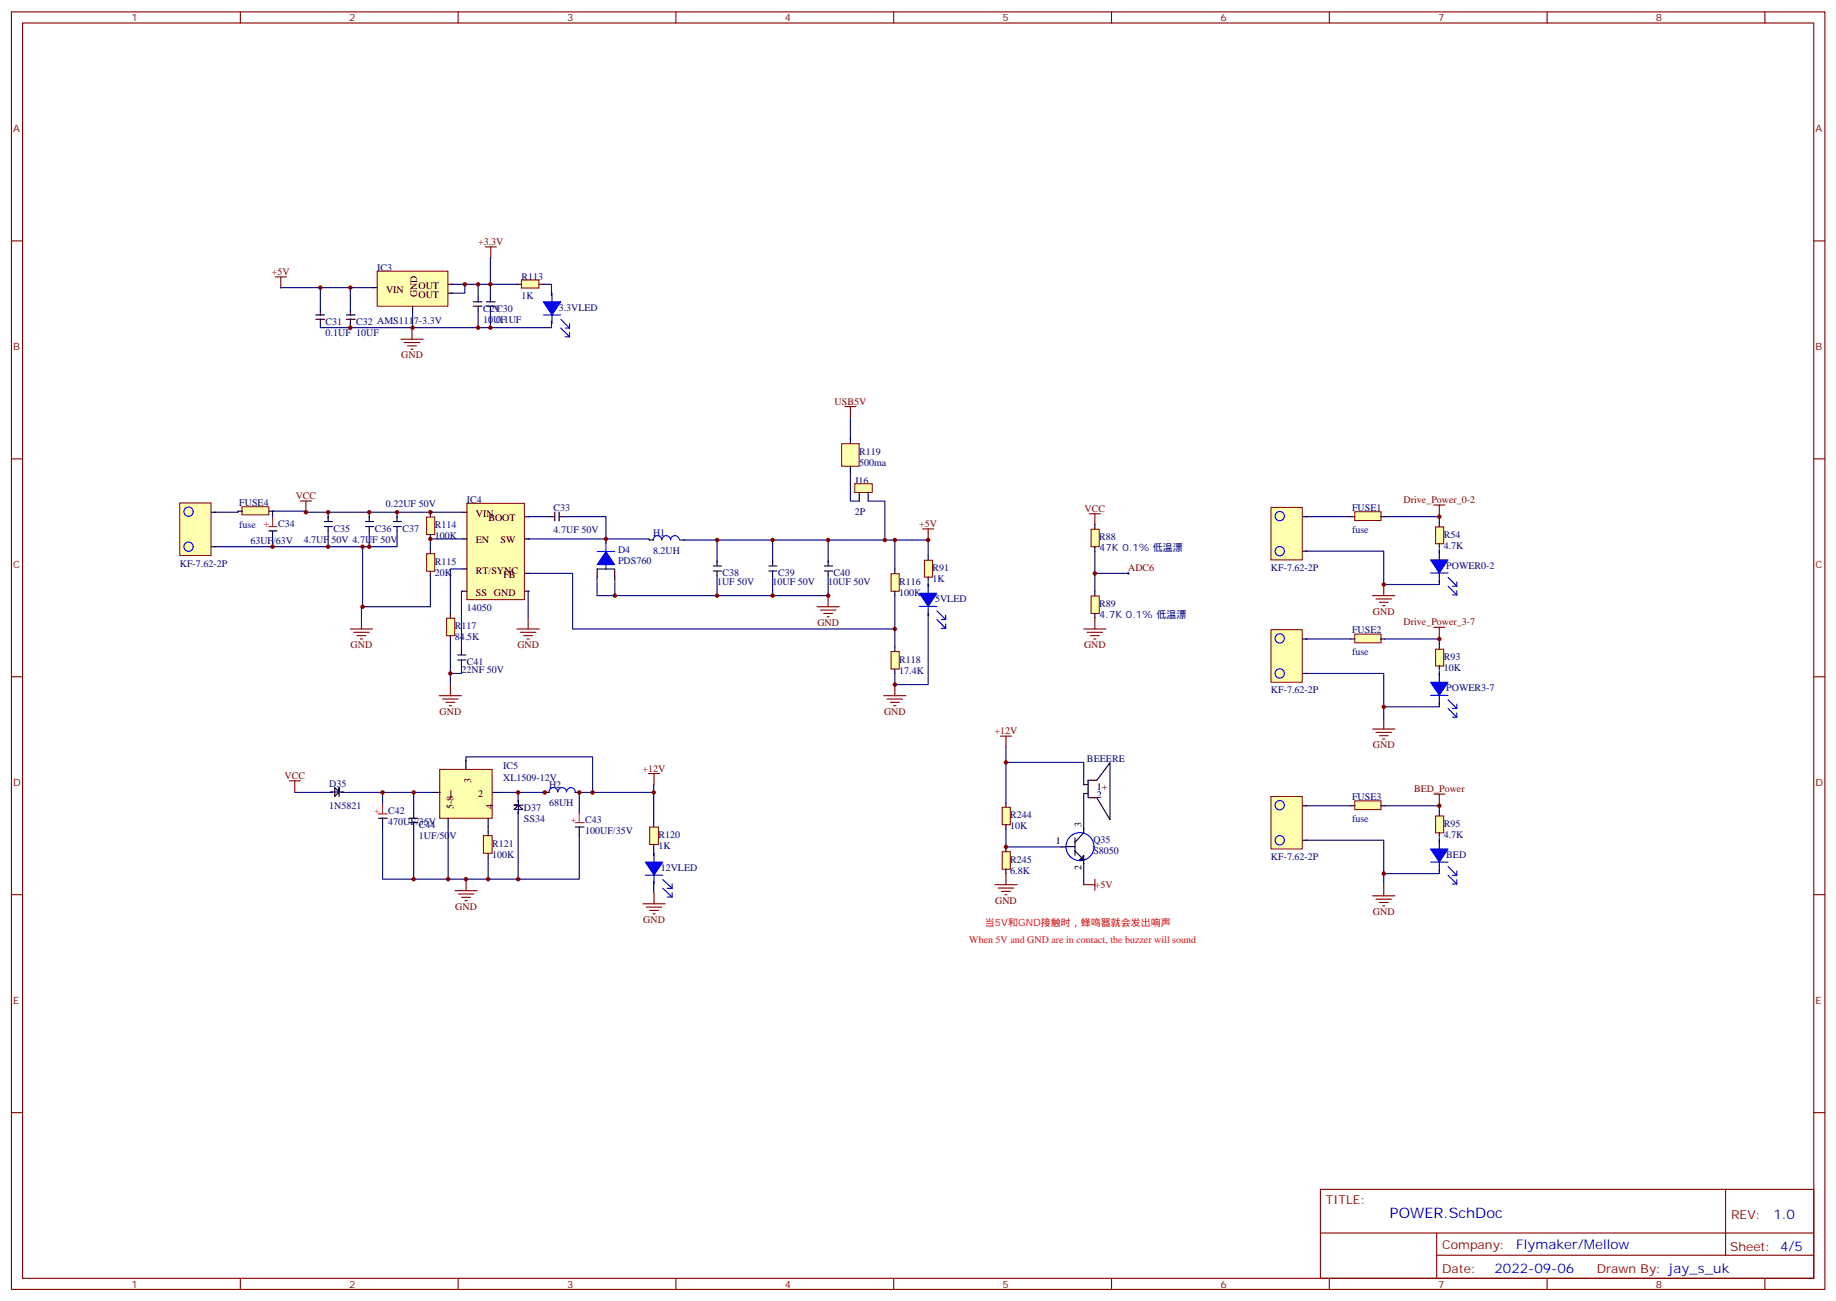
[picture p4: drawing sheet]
<svg xmlns="http://www.w3.org/2000/svg" width="583mm" height="413mm" viewBox="0 0 583 413" stroke-linecap="round" stroke-linejoin="round" font-family="sans-serif">
<g fill="none" stroke="#800000" stroke-width=".35">
<path d="M154.1 78.3h3.5M155.8 78.3v3.6M87.4 87.9h3.5M89.1 87.9v3.5M127.3 107.6h7M128.3 108.7h5M129.4 109.7h2.8M130.5 110.8h.7M130.8 104.1v3.5M268.2 129h3.5M270 129v3.5M95.4 159h3.5"/>
<path d="M97.1 159v3.5M292.9 167.8h3.5M294.7 167.8v3.5M345.8 163h3.6M347.6 163v3.5M455.2 160.2h3.5M457 160.2v3.6M111.2 199.6h7.1M114.8 196v3.6M164.1 199.6h7.1M167.7 196v3.6M259.4 192.5h7.1"/>
<path d="M260.5 193.6h4.9M261.5 194.6h2.8M262.6 195.7h.7M262.9 189v3.5M344.1 199.6h7M347.6 196v3.6M435.8 189h7M436.8 190h5M437.9 191.1h2.8M439 192.2h.7M439.3 185.5v3.5M455.2 199h3.5"/>
<path d="M457 199v3.6M112.3 200.6h4.9M113.3 201.7h2.9M114.4 202.7h.7M143 217.2v3.5M165.2 200.6h4.9M166.3 201.7h2.8M167.3 202.7h.7M284.1 217.2v3.5M345.1 200.6h5M346.2 201.7h2.8M347.2 202.7h.7"/>
<path d="M139.5 220.7h7M140.5 221.8h5M141.6 222.8h2.8M142.6 223.9h.7M280.6 220.7h7M281.6 221.8h5M282.7 222.8h2.8M283.7 223.9h.7M317.6 233.6h3.5M319.4 233.6v3.5M435.8 231.3h7M436.8 232.4h5"/>
<path d="M437.9 233.4h2.8M439 234.5h.7M439.3 227.8v3.5M91.8 247.8h3.6M93.6 247.8v3.5M205.9 245.4h3.5M207.6 245.4v3.6M455.2 252h3.5M457 252v3.5M148 279.1v3.5M319.4 277.2v3.5M347.6 278.9v3.6"/>
<path d="M144.4 282.6h7.1M145.5 283.7h4.9M146.6 284.7h2.8M147.6 285.8h.7M204.1 286.8h7.1M205.2 287.8h4.9M206.2 288.9h2.9M207.3 289.9h.7M207.6 283.2v3.6M315.8 280.7h7.1M316.9 281.8h4.9M318 282.8h2.8"/>
<path d="M319 283.9h.7M344.1 280.7h3.5M435.8 284.2h7M436.8 285.3h5M437.9 286.3h2.8M439 287.4h.7M439.3 280.7v3.5"/>
</g>
<path d="M357.8 181.9h.7M358.2 181.6v.7" fill="none" stroke="#000" stroke-width=".32"/>
<g fill="none" stroke="#000080" stroke-width=".35">
<path d="M89 91.3h29.6M101.7 91.3v7.4M111.2 91.3v7.4M131 98.7v5.3M143.3 90.2h20.8M147.6 90.2v2.8h-4.3M151.8 90.2v4.2M151.8 98.7v5.3M155.7 81.7v12.7M155.7 98.7v5.3M172.6 90.2h2.5v2.8M101.7 102.6v1.4h9.5"/>
<path d="M111.2 102.6v1.4h63.9v-1.4M270 132.5v7.1M270 149.5v9.5h2.8M275.6 159h5.3v12.3h3.2M68.2 173.5h18.3M75.6 162.2v.3h-7.4M86.5 171.3v2.2h28.6M104.2 162.5v1.8M104.2 168.5v5M115.1 173.5v19M117.2 162.5v1.8M117.2 168.5v5"/>
<path d="M126 168.5v5h-10.9M126 162.5v1.8M146.9 171h-10.3v3.2M146.9 162.5h-49.8v-.3h-10.6v2.1M167.7 171h38.4v.3M167.7 163.9h7M179 163.9h13.4v7.1M217.1 171.3h45.8v7.1M227.6 171.3v7.1M245.3 171.3v7.1M262.9 171.3h18M284.1 171.3h10.6v5"/>
<path d="M284.1 171.3v9.2M347.6 174.9v12.7M414.6 174.9h24.7v10.6h17.7v-.8M414.6 163.9h14.1M439.7 163.9h17.3v1.8M457 174.2v.7M136.6 182.6v9.9h-21.8v3.5M146.9 180.5h-3.9v14.1M146.9 187.6h-.4v19M167.7 181.9h14.1v17.7h102.3v-10.6M167.7 187.6v8.4M189.5 184.7v4.3h5.7"/>
<path d="M195.2 184.7v4.3h32.4M227.6 182.6v6.4M245.3 182.6v6.4M262.9 182.6v6.4h-35.3M284.1 199.6v5.6M294.7 195.3v21.9h-10.6v-3.5M294.7 184.7v.8M347.6 181.9h10.6M143 203.1v14.1M146.5 210.9v2.8h-3.5M414.6 213.7h24.7v14.1M414.6 202.7h14.1"/>
<path d="M439.7 202.7h17.3v1.8M457 213v.7M319.4 237v17.6M457 223.6v.7h-17.7M93.6 251.4h11.3M109.1 251.4h12.4M131.3 251.4v6.7M137 251.4h-15.5v3.9M147.9 241.5v-1.4h40.2v11.3M159.2 251.4h15.2M164.5 251.4v2.5M164.5 258.1v20.8"/>
<path d="M207.5 249v11.9M207.5 251.4h-23.6v6.7M319.4 241.9h24.7v7.1M344.1 251.8v11.3M414.6 255.7h14.1M439.7 255.7h17.3v1.7M121.5 262.4v16.5h62.4v-13.7M131.3 262.4v16.5M142.3 262.4v16.5M155 262.4v1.4M155 272.2v6.7M207.5 269.4v1.4"/>
<path d="M319.4 263.1v5.6h17.6M344.1 274v6.7M414.6 266.6h24.7v14.1M457 276.5v.7h-17.7M457 265.9v.7M207.5 280.4v2.8"/>
</g>
<path d="M119.8 86h22.4v11.2h-22.4z" fill="#ffffb0" stroke="#800000" stroke-width=".32"/>
<path d="M118.3 91.3h1.4M131 97.3v1.4M142.3 90.2h1.4M142.3 93h1.4M154.4 97.2h2.8M154.4 95.8h2.8M155.7 94.4v1.4M155.7 97.3v1.4" fill="none" stroke="#000" stroke-width=".35"/>
<path d="M165.5 88.8h5.6v2.6h-5.6z" fill="#ffffb0" stroke="#800000" stroke-width=".32"/>
<g fill="none" stroke="#000" stroke-width=".35">
<path d="M100.3 99.9h2.7M101.7 98.7v1.4M110 99.9h2.8M111.2 98.7v1.4M150.3 97.1h2.7M150.3 95.8h2.7M151.8 94.4v1.4M151.8 97.3v1.4M164.1 90.2h1.4M171.2 90.2h1.4M100.3 101.3h2.7M101.7 101.2v1.4"/>
<path d="M110 101.3h2.8M111.2 101.2v1.4"/>
</g>
<path d="M148.2 159.7h18.3v30.6h-18.3z" fill="#ffffb0" stroke="#800000" stroke-width=".32"/>
<g fill="none" stroke="#000" stroke-width=".35">
<path d="M85.3 168.5h2.6M86.5 168.6v2.7M103 167.1h2.6M103 165.5h2.6M104.2 163.9v1.4M104.2 167.1v1.4M116 167.1h2.6M116 165.5h2.6M117.2 163.9v1.4M117.2 167.1v1.4M124.9 167.1h2.5M124.9 165.5h2.5"/>
<path d="M126 163.9v1.4M126 167.1v1.4M146.9 162.5h1.4M146.9 171h1.4M166.6 163.9h1.4M166.6 171h1.4M146.9 180.5h1.4M146.9 187.6h1.4M166.6 181.9h1.4M166.6 187.6h1.4"/>
</g>
<path d="M85.3 167.1h2.6M86.5 164.3v2.8" fill="none" stroke="#f00" stroke-width=".35"/>
<path d="M135.4 164h2.6v5.6h-2.6z" fill="#ffffb0" stroke="#800000" stroke-width=".32"/>
<path d="M136.6 162.5v1.4M136.6 169.6v1.4" fill="none" stroke="#000" stroke-width=".35"/>
<path d="M135.4 175.7h2.6v5.5h-2.6z" fill="#ffffb0" stroke="#800000" stroke-width=".32"/>
<path d="M136.6 174.2v1.4M136.6 181.2v1.4" fill="none" stroke="#000" stroke-width=".35"/>
<path d="M141.8 196.1h2.6v5.6h-2.6z" fill="#ffffb0" stroke="#800000" stroke-width=".32"/>
<g fill="none" stroke="#000" stroke-width=".35">
<path d="M174.7 163.9h1.4M176.1 162.5v2.8M177.5 162.5v2.8M177.6 163.9h1.4M192.4 171v1.4M206.1 171.3h1.4M216 171.3h1.4M226.5 179.6h2.5M227.6 178v1.4M244.1 179.6h2.6M245.3 178v1.4M261.7 179.6h2.6"/>
<path d="M262.9 178v1.4M143 194.6v1.4M189.5 183v1.4M189.6 183.1v-2.6h5.5v2.6M195.2 183v1.4M226.5 181.2h2.5M227.6 181.2v1.4M244.1 181.2h2.6M245.3 181.2v1.4M261.7 181.2h2.6M262.9 181.2v1.4M143 201.7v1.4"/>
<path d="M145.3 209.4h2.6M145.3 207.8h2.6M146.5 206.3v1.4M146.5 209.5v1.4"/>
</g>
<path d="M189.6 175h5.5M192.4 172.2v8.3M215.7 171.3a1.39 1.39 0 0 0-1.4-1.3 1.39 1.39 0 0 0-1.4 1.3 1.39 1.39 0 0 0-1.4-1.3 1.39 1.39 0 0 0-1.4 1.3 1.39 1.39 0 0 0-1.4-1.3 1.39 1.39 0 0 0-1.4 1.3" fill="none" stroke="#00f" stroke-width=".35"/>
<path d="M192.4 175l2.7 4.2h-5.5z" fill="#00f" stroke="#00f" stroke-width=".32"/>
<path d="M282.9 182h2.6v5.6h-2.6z" fill="#ffffb0" stroke="#800000" stroke-width=".32"/>
<path d="M284.1 180.5v1.4M284.1 187.6v1.4" fill="none" stroke="#000" stroke-width=".35"/>
<path d="M282.9 206.7h2.6v5.6h-2.6z" fill="#ffffb0" stroke="#800000" stroke-width=".32"/>
<path d="M284.1 205.2v1.4M284.1 212.3v1.4" fill="none" stroke="#000" stroke-width=".35"/>
<path d="M139.6 244.1h16.7v15.5h-16.7z" fill="#ffffb0" stroke="#800000" stroke-width=".32"/>
<g fill="none" stroke="#000" stroke-width=".35">
<path d="M104.9 251.3h2.7M104.9 251.4h.7M108.4 251.4h.7M109 251.3h-1.4l-1.3-1.4v2.8l1.3-1.4v-1.4v2.8M120.1 259.6h2.8M121.5 259.6v2.8M129.9 259.6h2.7M131.3 258.1v1.4M137 251.4h2.8M142.3 259.6v2.8M147.9 241.2v2.8M155 259.6v2.8"/>
<path d="M156.4 251.4h2.8M164.5 253.9v.7M164.5 257.4v.7M164.6 254.1v1.4l-1.4 1.3h2.8l-1.4-1.3h-1.4h2.8M164.6 255.5v2.7M129.9 261h2.7M131.3 261v1.4M182.6 262.4h2.8M183.9 262.4v2.8"/>
</g>
<path d="M120.1 258.2h2.8M121.5 255.3v2.8M183.9 258.1v2.8M182.6 261h2.8" fill="none" stroke="#f00" stroke-width=".35"/>
<path d="M153.5 265.1h2.8v5.6h-2.8z" fill="#ffffb0" stroke="#800000" stroke-width=".32"/>
<path d="M155 263.8v1.4M155 270.8v1.4" fill="none" stroke="#000" stroke-width=".35"/>
<path d="M206.3 262.4h2.7v5.6h-2.7z" fill="#ffffb0" stroke="#800000" stroke-width=".32"/>
<path d="M173 251.4h1.4M182.5 251.4h1.4M207.5 260.9v1.4M207.5 268v1.4" fill="none" stroke="#000" stroke-width=".35"/>
<path d="M177.1 251.2a1.39 1.39 0 0 0-1.4-1.3 1.39 1.39 0 0 0-1.4 1.4M179.9 251.2a1.39 1.39 0 0 0-1.4-1.3 1.39 1.39 0 0 0-1.4 1.4M182.6 251.2a1.39 1.39 0 0 0-1.3-1.3 1.39 1.39 0 0 0-1.4 1.4" fill="none" stroke="#00f" stroke-width=".35"/>
<path d="M267.2 140.8h5.6v7.1h-5.6z" fill="#ffffb0" stroke="#800000" stroke-width=".32"/>
<path d="M270 139.2v1.4M270 148.1v1.4" fill="none" stroke="#000" stroke-width=".35"/>
<path d="M57.1 159.6h9.9v16.6h-9.9z" fill="#ffffb0" stroke="#800000" stroke-width=".32"/>
<path d="M61.3 173.5a1.48 1.48 0 0 0-2-1.4 1.48 1.48 0 0 0-.4 2.5 1.48 1.48 0 0 0 2.4-.7v-.4M61.3 162.3a1.48 1.48 0 0 0-2-1.3 1.48 1.48 0 0 0-.4 2.4 1.48 1.48 0 0 0 2.4-.6v-.4" fill="none" stroke="#00f" stroke-width=".35"/>
<path d="M67.2 173.5h1.3M67.2 162.5h1.3" fill="none" stroke="#000" stroke-width=".35"/>
<path d="M76.8 160.8h8.5v2.6h-8.5z" fill="#ffffb0" stroke="#800000" stroke-width=".32"/>
<path d="M75.6 162.2h1.4M85.5 162.2h1.4" fill="none" stroke="#000" stroke-width=".35"/>
<path d="M403.5 161h9.9v16.6h-9.9z" fill="#ffffb0" stroke="#800000" stroke-width=".32"/>
<g fill="none" stroke="#00f" stroke-width=".35">
<circle cx="406.3" cy="174.9" r="1.47"/>
<circle cx="406.3" cy="163.8" r="1.47"/>
</g>
<path d="M413.6 174.9h1.4M413.6 163.9h1.4" fill="none" stroke="#000" stroke-width=".35"/>
<path d="M430.1 162.4h8.4v2.7h-8.4z" fill="#ffffb0" stroke="#800000" stroke-width=".32"/>
<path d="M428.7 163.9h1.4M438.3 163.9h1.4" fill="none" stroke="#000" stroke-width=".35"/>
<path d="M403.5 199.8h9.9v16.7h-9.9z" fill="#ffffb0" stroke="#800000" stroke-width=".32"/>
<g fill="none" stroke="#00f" stroke-width=".35">
<circle cx="406.3" cy="213.7" r="1.47"/>
<circle cx="406.3" cy="202.6" r="1.47"/>
</g>
<path d="M413.6 213.7h1.4M413.6 202.7h1.4" fill="none" stroke="#000" stroke-width=".35"/>
<path d="M430.1 201.2h8.4v2.8h-8.4z" fill="#ffffb0" stroke="#800000" stroke-width=".32"/>
<path d="M428.7 202.7h1.4M438.3 202.7h1.4" fill="none" stroke="#000" stroke-width=".35"/>
<path d="M403.5 252.7h9.9v16.7h-9.9z" fill="#ffffb0" stroke="#800000" stroke-width=".32"/>
<g fill="none" stroke="#00f" stroke-width=".35">
<circle cx="406.3" cy="255.5" r="1.47"/>
<circle cx="406.3" cy="266.6" r="1.47"/>
</g>
<path d="M413.6 255.7h1.4M413.6 266.6h1.4" fill="none" stroke="#000" stroke-width=".35"/>
<path d="M430.1 254.1h8.4v2.8h-8.4z" fill="#ffffb0" stroke="#800000" stroke-width=".32"/>
<path d="M428.7 255.7h1.4M438.3 255.7h1.4M337 268.7h1.4M338.5 268.6h2.8M341.3 270l2.8 2.8h-1.2h1.2v-1.4l-1.2 1.4M341.3 265.8v5.6M344.1 262.7v1.4M344.1 272.6v1.4M344.1 264.3l-2.8 2.9" fill="none" stroke="#000" stroke-width=".35"/>
<path d="M347.3 268.6a4.4 4.4 0 0 0-6.4-3.9 4.4 4.4 0 0 0-.7 7.5 4.4 4.4 0 0 0 7-2.8l.1-.8" fill="none" stroke="#00f" stroke-width=".35"/>
<path d="M318.2 256.1h2.6v5.6h-2.6z" fill="#ffffb0" stroke="#800000" stroke-width=".32"/>
<path d="M319.4 254.6v1.4M319.4 261.7v1.4" fill="none" stroke="#000" stroke-width=".35"/>
<path d="M318.2 270.2h2.6v5.6h-2.6z" fill="#ffffb0" stroke="#800000" stroke-width=".32"/>
<path d="M344.1 249h1.4M344.1 251.8h1.4M345.5 247.6h2.7l4.2-5.6v18.1l-4.2-7h-2.7zM319.4 268.7v1.4M319.4 275.8v1.4" fill="none" stroke="#000" stroke-width=".35"/>
<path d="M271.4 153.5h5.5v2.8h-5.5z" fill="#ffffb0" stroke="#800000" stroke-width=".32"/>
<path d="M272.8 156.2v2.8M275.6 156.2v2.8" fill="none" stroke="#000" stroke-width=".35"/>
<path d="M346.4 167.9h2.6v5.6h-2.6z" fill="#ffffb0" stroke="#800000" stroke-width=".32"/>
<path d="M347.6 166.4v1.4M347.6 173.5v1.4" fill="none" stroke="#000" stroke-width=".35"/>
<path d="M346.4 189.1h2.6v5.5h-2.6z" fill="#ffffb0" stroke="#800000" stroke-width=".32"/>
<path d="M347.6 187.6v1.4M347.6 194.6v1.4" fill="none" stroke="#000" stroke-width=".35"/>
<path d="M293.5 177.8h2.6v5.3h-2.6z" fill="#ffffb0" stroke="#800000" stroke-width=".32"/>
<path d="M294.7 176.3v1.4M294.7 183v1.4" fill="none" stroke="#000" stroke-width=".35"/>
<path d="M455.8 167.2h2.5v5.3h-2.5z" fill="#ffffb0" stroke="#800000" stroke-width=".32"/>
<path d="M457 165.7v1.4M457 172.4v1.4" fill="none" stroke="#000" stroke-width=".35"/>
<path d="M455.8 206h2.5v5.3h-2.5z" fill="#ffffb0" stroke="#800000" stroke-width=".32"/>
<path d="M457 204.5v1.4M457 211.2v1.4" fill="none" stroke="#000" stroke-width=".35"/>
<path d="M455.8 258.9h2.5v5.4h-2.5z" fill="#ffffb0" stroke="#800000" stroke-width=".32"/>
<g fill="none" stroke="#000" stroke-width=".35">
<path d="M175.1 93v.7M175.1 101.9v.7M457 174.9v.7M294.7 185.5v.6M294.7 194.6v.7M457 184.1v.6M457 213.7v.7M457 222.9v.7M457 257.4v1.4M207.5 270.8v.7M207.5 279.7v.7M457 264.1v1.4"/>
<path d="M457 266.6v.7M457 275.8v.7"/>
</g>
<g fill="none" stroke="#00f" stroke-width=".35">
<path d="M172.5 99.9h5.5M175.3 93v9.7M178 101.3l2.8 2.8M178 104.1l2.8 2.8M179.4 104.1h1.4M179.4 106.9h1.4M180.8 102.7v1.4M180.8 105.5v1.4M457 174.9v9.7M291.9 192.4h5.6M294.7 185.5v9.7M297.5 193.8l2.7 2.8"/>
<path d="M297.5 196.6l2.7 2.7M298.8 196.6h1.4M298.8 199.3h1.4M300.2 195.2v1.4M300.2 198v1.3M454.2 181.8h5.5M459.7 183.2l2.8 2.8M459.7 186l2.8 2.8M461.1 186h1.4M461.1 188.8h1.4M462.5 184.6v1.4M462.5 187.4v1.4"/>
<path d="M457 213.7v9.7M454.2 220.6h5.5M459.7 222l2.8 2.8M459.7 224.8l2.8 2.8M461.1 224.8h1.4M461.1 227.6h1.4M462.5 223.4v1.4M462.5 226.2v1.4M204.9 277.7h5.5M207.6 270.7v9.8M210.4 279.1l3 2.7M454.2 273.5h5.5"/>
<path d="M457 266.6v9.7M459.7 274.9l2.8 2.8M459.7 277.7l2.8 2.8M461.1 277.7h1.4M462.5 276.3v1.4M462.5 279.1v1.4M210.4 281.8l3 2.8M211.8 281.8h1.6M211.8 284.6h1.6M213.4 280.5v1.3M213.4 283.2v1.4M461.1 280.5h1.4"/>
</g>
<g fill="#00f" stroke="#00f" stroke-width=".32">
<path d="M172.5 95.8h5.5l-2.7 4.1z"/>
<path d="M291.9 188.2h5.6l-2.8 4.2z"/>
<path d="M454.2 177.6h5.5l-2.7 4.2z"/>
<path d="M454.2 216.5h5.5l-2.7 4.1z"/>
<path d="M454.2 269.4h5.5l-2.7 4.1z"/>
<path d="M204.9 273.5h5.5l-2.8 4.2z"/>
</g>
<g fill="none" stroke="#870000" stroke-width=".35">
<path d="M3.6 3.8h575.8v405.3h-575.8zM7.2 7.3h568.6v398.3h-568.6zM76.3 3.8v3.5M145.5 3.8v3.5M214.6 3.8v3.5M283.7 3.8v3.5M352.9 3.8v3.5M422 3.8v3.5M491.2 3.8v3.5M560.3 3.8v3.5M3.6 76.4h3.6M575.8 76.4h3.6"/>
<path d="M3.6 145.6h3.6M575.8 145.6h3.6M3.6 214.7h3.6M575.8 214.7h3.6M3.6 283.9h3.6M575.8 283.9h3.6M3.6 353h3.6M575.8 353h3.6M419.2 377.4h156.6v28.2h-156.6zM547.8 377.4v20.9M419.2 391.2h156.5M456.1 398.3h119.6"/>
<path d="M456.1 391.2v14.1M76.3 405.6v3.5M145.5 405.6v3.5M214.6 405.6v3.5M283.7 405.6v3.5M352.9 405.6v3.5M422 405.6v3.5M491.2 405.6v3.5M560.3 405.6v3.5"/>
</g>
<g fill="#800000">
<circle cx="86.5" cy="173.5" r=".71"/>
<circle cx="97.1" cy="162.5" r=".71"/>
<circle cx="101.7" cy="91.3" r=".71"/>
<circle cx="104.2" cy="173.5" r=".71"/>
<circle cx="104.2" cy="162.5" r=".71"/>
<circle cx="111.2" cy="104" r=".71"/>
<circle cx="111.2" cy="91.3" r=".71"/>
<circle cx="115.1" cy="192.5" r=".71"/>
<circle cx="115.1" cy="173.5" r=".71"/>
<circle cx="117.2" cy="173.5" r=".71"/>
<circle cx="117.2" cy="162.5" r=".71"/>
<circle cx="121.5" cy="251.4" r=".71"/>
<circle cx="126" cy="162.5" r=".71"/>
<circle cx="131" cy="104" r=".71"/>
<circle cx="131.3" cy="278.9" r=".71"/>
<circle cx="131.3" cy="251.4" r=".71"/>
<circle cx="136.6" cy="171" r=".71"/>
<circle cx="136.6" cy="162.5" r=".71"/>
<circle cx="142.3" cy="278.9" r=".71"/>
<circle cx="143" cy="213.7" r=".71"/>
<circle cx="147.6" cy="90.2" r=".71"/>
<circle cx="147.9" cy="278.9" r=".71"/>
<circle cx="151.8" cy="104" r=".71"/>
<circle cx="151.8" cy="90.2" r=".71"/>
<circle cx="155" cy="278.9" r=".71"/>
<circle cx="155.7" cy="104" r=".71"/>
<circle cx="155.7" cy="90.2" r=".71"/>
<circle cx="164.5" cy="278.9" r=".71"/>
<circle cx="164.5" cy="251.4" r=".71"/>
<circle cx="173" cy="251.4" r=".71"/>
<circle cx="183.9" cy="251.4" r=".71"/>
<circle cx="188.1" cy="251.4" r=".71"/>
<circle cx="192.4" cy="171" r=".71"/>
<circle cx="195.2" cy="189" r=".71"/>
<circle cx="207.5" cy="251.4" r=".71"/>
<circle cx="227.6" cy="189" r=".71"/>
<circle cx="227.6" cy="171.3" r=".71"/>
<circle cx="245.3" cy="189" r=".71"/>
<circle cx="245.3" cy="171.3" r=".71"/>
<circle cx="262.9" cy="189" r=".71"/>
<circle cx="262.9" cy="171.3" r=".71"/>
<circle cx="280.9" cy="171.3" r=".71"/>
<circle cx="284.1" cy="217.2" r=".71"/>
<circle cx="284.1" cy="199.6" r=".71"/>
<circle cx="284.1" cy="171.3" r=".71"/>
<circle cx="294.7" cy="171.3" r=".71"/>
<circle cx="319.4" cy="268.7" r=".71"/>
<circle cx="319.4" cy="241.9" r=".71"/>
<circle cx="347.6" cy="181.9" r=".71"/>
<circle cx="439.3" cy="277.2" r=".71"/>
<circle cx="439.3" cy="224.3" r=".71"/>
<circle cx="439.3" cy="185.5" r=".71"/>
<circle cx="457" cy="255.7" r=".71"/>
<circle cx="457" cy="202.7" r=".71"/>
<circle cx="457" cy="163.9" r=".71"/>
</g>
<text font-size="4.6" fill="#00f" x="441.3" y="386.4">POWER.SchDoc</text>
<g font-size="4.2" fill="#00f">
<text x="563" y="386.6">1.0</text>
<text x="481.4" y="396.2">Flymaker/Mellow</text>
<text x="474.5" y="404">2022-09-06</text>
</g>
<g font-size="3.9" fill="#800">
<text x="421" y="382">TITLE:</text>
<text x="549.6" y="386.6">REV:</text>
<text x="457.9" y="396.2">Company:</text>
<text x="549.2" y="396.8">Sheet: 4/5</text>
<text x="457.9" y="403.8">Date:</text>
<text x="506.9" y="403.9">Drawn By: jay_s_uk</text>
</g>
<g font-size="3.2" fill="#800">
<text x="41.7" y="6.8">1</text>
<text x="110.9" y="6.8">2</text>
<text x="180" y="6.8">3</text>
<text x="249.2" y="6.8">4</text>
<text x="318.3" y="6.8">5</text>
<text x="387.5" y="6.8">6</text>
<text x="456.6" y="6.8">7</text>
<text x="525.7" y="6.8">8</text>
<text x="4.2" y="41.9">A</text>
<text x="576.4" y="41.9">A</text>
<text x="4.2" y="111">B</text>
<text x="576.4" y="111">B</text>
<text x="4.2" y="180.2">C</text>
<text x="576.4" y="180.2">C</text>
<text x="4.2" y="249.3">D</text>
<text x="576.4" y="249.3">D</text>
<text x="4.2" y="318.5">E</text>
<text x="576.4" y="318.5">E</text>
<text x="41.7" y="408.6">1</text>
<text x="110.9" y="408.6">2</text>
<text x="180" y="408.6">3</text>
<text x="249.2" y="408.6">4</text>
<text x="318.3" y="408.6">5</text>
<text x="387.5" y="408.6">6</text>
<text x="456.6" y="408.6">7</text>
<text x="525.7" y="408.6">8</text>
</g>
<g font-size="3.2" fill="#800000">
<text x="151.8" y="77.7">+3.3V</text>
<text x="86.3" y="87.2">+5V</text>
<text x="127.4" y="113.7">GND</text>
<text x="265" y="128.4">USB5V</text>
<text x="93.9" y="158.3">VCC</text>
<text x="445.6" y="159.6">Drive_Power_0-2</text>
<text x="291.8" y="167.2">+5V</text>
<text x="344.4" y="162.4">VCC</text>
<text x="358.2" y="181.3">ADC6</text>
<text x="435.9" y="195.1">GND</text>
<text x="259.5" y="198.6">GND</text>
<text x="445.6" y="198.4">Drive_Power_3-7</text>
<text x="111.3" y="205.6">GND</text>
<text x="164.2" y="205.6">GND</text>
<text x="344.2" y="205.6">GND</text>
<text x="139.6" y="226.8">GND</text>
<text x="280.7" y="226.8">GND</text>
<text x="315.8" y="232.9">+12V</text>
<text x="435.9" y="237.4">GND</text>
<text x="204" y="244.8">+12V</text>
<text x="90.4" y="247.1">VCC</text>
<text x="449" y="251.3">BED_Power</text>
<text x="347.6" y="281.7">+5V</text>
<text x="315.9" y="286.8">GND</text>
<text x="144.5" y="288.7">GND</text>
<text x="204.2" y="292.8">GND</text>
<text x="435.9" y="290.3">GND</text>
</g>
<g font-size="3.2" fill="#000080">
<text x="119.8" y="86">IC3</text>
<text x="165.5" y="88.8">R113</text>
<text x="165.5" y="94.9">1K</text>
<text x="153.4" y="98.9">C29C30</text>
<text x="177.4" y="98.6">3.3VLED</text>
<text x="103.4" y="106.6">0.1UF 10UF</text>
<text x="103.4" y="103.1">C31</text>
<text x="113.1" y="103.1">C32 AMS1117-3.3V</text>
<text x="153.4" y="102.5">10UF</text>
<text x="157.6" y="102.5">0.1UF</text>
<text x="272.8" y="147.8">500ma</text>
<text x="272.8" y="144.3">R119</text>
<text x="271.4" y="153.5">J16</text>
<text x="76" y="160.5">FUSE4</text>
<text x="122.5" y="160.8">0.22UF 50V</text>
<text x="148.2" y="159.7">IC4</text>
<text x="76" y="167.5">fuse</text>
<text x="88.3" y="167.1">C34</text>
<text x="138" y="167.6">R114</text>
<text x="175.8" y="162.1">C33</text>
<text x="271.4" y="163.3">2P</text>
<text x="429.3" y="162">FUSE1</text>
<text x="79.5" y="172.8">63UF/63V</text>
<text x="96.4" y="172.4">4.7UF 50V 4.7UF 50V</text>
<text x="105.9" y="168.7">C35</text>
<text x="119" y="168.7">C36</text>
<text x="127.8" y="168.7">C37</text>
<text x="138" y="171.1">100K</text>
<text x="175.8" y="169.1">4.7UF 50V</text>
<text x="207.3" y="170">H1</text>
<text x="349" y="171.5">R88</text>
<text x="429.3" y="169.1">fuse</text>
<text x="458.3" y="170.7">R54</text>
<text x="57.1" y="179.8">KF-7.62-2P</text>
<text x="138" y="179.2">R115</text>
<text x="196.2" y="178.9">PDS760</text>
<text x="196.2" y="175.4">D4</text>
<text x="207.3" y="175.9">8.2UH</text>
<text x="349" y="175">47K 0.1% 低温漂</text>
<text x="458.3" y="174.2">4.7K</text>
<text x="138" y="182.7">20K</text>
<text x="227.6" y="185.5">1UF 50V</text>
<text x="229.4" y="182.8">C38</text>
<text x="245.3" y="185.5">10UF 50V</text>
<text x="247" y="182.8">C39</text>
<text x="262.9" y="185.5">10UF 50V</text>
<text x="264.7" y="182.8">C40</text>
<text x="285.5" y="185.6">R116</text>
<text x="296.1" y="184.8">1K</text>
<text x="296.1" y="181.3">R91</text>
<text x="403.5" y="181.2">KF-7.62-2P</text>
<text x="459.2" y="180.5">POWER0-2</text>
<text x="285.5" y="189.1">100K</text>
<text x="296.9" y="191">5VLED</text>
<text x="148.2" y="193.8">14050</text>
<text x="349" y="196.1">4.7K 0.1% 低温漂</text>
<text x="349" y="192.6">R89</text>
<text x="144.4" y="203.2">84.5K</text>
<text x="144.4" y="199.7">R117</text>
<text x="429.3" y="200.8">FUSE2</text>
<text x="429.3" y="207.9">fuse</text>
<text x="458.3" y="209.5">R93</text>
<text x="146.5" y="213.7">22NF 50V</text>
<text x="148.3" y="211">C41</text>
<text x="285.5" y="213.8">17.4K</text>
<text x="285.5" y="210.3">R118</text>
<text x="458.3" y="213">10K</text>
<text x="403.5" y="220">KF-7.62-2P</text>
<text x="459.2" y="219.3">POWER3-7</text>
<text x="159.7" y="244.1">IC5</text>
<text x="345.1" y="241.7">BEEERE</text>
<text x="104.5" y="249.5">D35</text>
<text x="159.7" y="247.6">XL1509-12V</text>
<text x="174.3" y="249.9">H2</text>
<text x="104.5" y="256.6">1N5821</text>
<text x="166.3" y="257.2">D37</text>
<text x="174.3" y="255.9">68UH</text>
<text x="429.3" y="253.8">FUSE3</text>
<text x="123.3" y="261.8">470UF/35V</text>
<text x="123.3" y="258.2">C42</text>
<text x="133" y="262.8">C44</text>
<text x="166.3" y="260.8">SS34</text>
<text x="185.8" y="261">C43</text>
<text x="320.8" y="263.2">10K</text>
<text x="320.8" y="259.6">R244</text>
<text x="429.3" y="260.8">fuse</text>
<text x="458.3" y="262.4">R95</text>
<text x="133" y="266.3">1UF/50V</text>
<text x="156.3" y="268.7">R121</text>
<text x="185.8" y="264.5">100UF/35V</text>
<text x="209" y="269.5">1K</text>
<text x="209" y="265.9">R120</text>
<text x="347.1" y="267.4">Q35</text>
<text x="458.3" y="266">4.7K</text>
<text x="156.3" y="272.2">100K</text>
<text x="320.8" y="273.8">R245</text>
<text x="347.1" y="271">S8050</text>
<text x="403.5" y="272.9">KF-7.62-2P</text>
<text x="459.2" y="272.2">BED</text>
<text x="209.8" y="276.3">12VLED</text>
<text x="320.8" y="277.3">6.8K</text>
</g>
<g font-size="3.2">
<text x="122.6" y="93">VIN</text>
<text x="132.4" y="94.3" transform="rotate(-90 132.4 94.3)">GND</text>
<text x="132.9" y="91.8">OUT</text>
<text x="132.9" y="94.6">OUT</text>
<text x="151.1" y="164.1">VIN</text>
<text x="155.1" y="165.5">BOOT</text>
<text x="151.1" y="172.4">EN</text>
<text x="158.9" y="172.4">SW</text>
<text x="151.1" y="182.1">RT/SYNC</text>
<text x="159.8" y="183.5">FB</text>
<text x="151.1" y="189.1">SS</text>
<text x="156.8" y="189.1">GND</text>
<text x="149.6" y="248.5" transform="rotate(-90 149.6 248.5)">3</text>
<text x="348.3" y="250.5">1+</text>
<text x="142.4" y="252.9">1</text>
<text x="144" y="256.8" transform="rotate(-90 144 256.8)">5-8</text>
<text x="151.8" y="252.9">2</text>
<text x="156.5" y="256.8" transform="rotate(-90 156.5 256.8)">4</text>
<text x="348.3" y="253.3">2</text>
<text x="343.4" y="262.5" transform="rotate(-90 343.4 262.5)">3</text>
<text x="335.2" y="267.9">1</text>
<text x="343.4" y="276.1" transform="rotate(-90 343.4 276.1)">2</text>
</g>
<g font-size="3.2" fill="#f00">
<text x="83.8" y="167.1">+</text>
<text x="118.8" y="258.2">+</text>
<text x="181.3" y="261">+</text>
<text x="312.7" y="293.8">当5V和GND接触时，蜂鸣器就会发出响声</text>
<text x="307.7" y="299">When 5V and GND are in contact, the buzzer will sound</text>
</g>
</svg>
